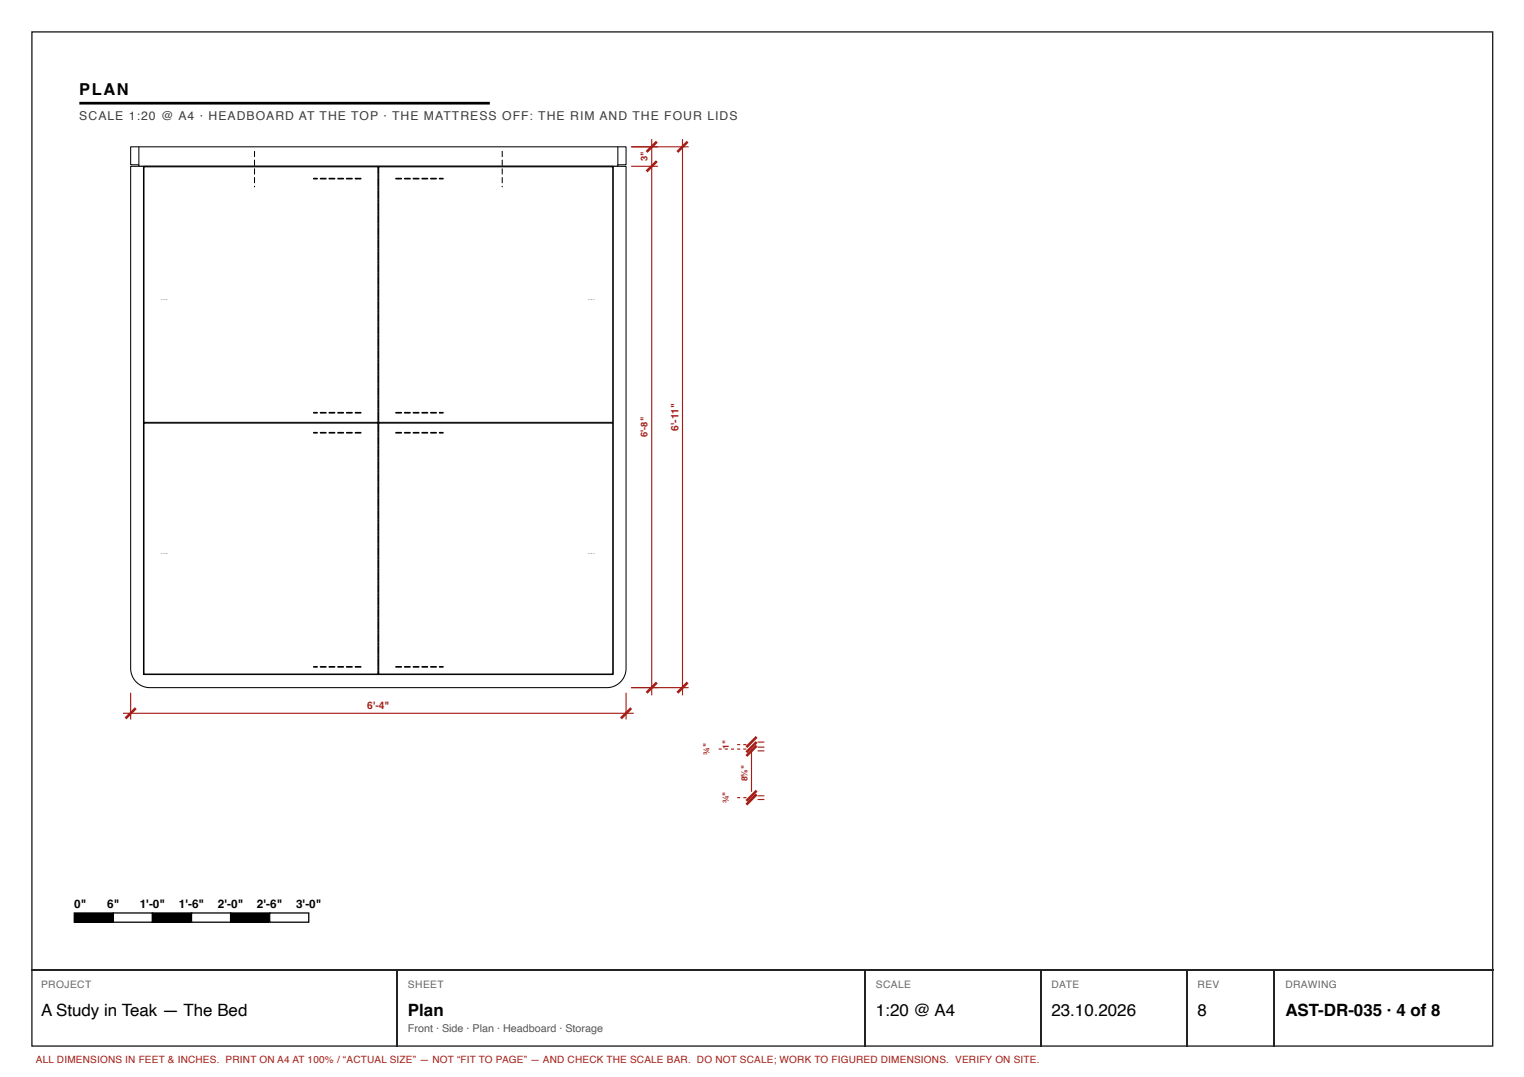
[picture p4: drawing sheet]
<svg xmlns="http://www.w3.org/2000/svg" width="297mm" height="210mm" viewBox="0 0 297 210" stroke-linecap="round" stroke-linejoin="round" font-family="sans-serif">
<path d="M6.2 6.2h284.7v197.7h-284.7z" fill="none" stroke="#222" stroke-width=".26"/>
<path d="M15.5 20.1h80" fill="none" stroke="#000" stroke-width=".52"/>
<path d="M25.5 28.6h96.5v3.5h-1.6v.3h-93.3v-.3h-1.6z" fill="#fff"/>
<path d="M25.5 28.6h96.5v3.5h-1.6v.3h-93.3v-.3h-1.6zM27.1 28.6v3.5M120.4 28.6v3.5" fill="none" stroke="#000" stroke-width=".2"/>
<path d="M25.5 32.4h96.5v97.9a3.7 3.7 0 0 1-3.7 3.7h-89.1a3.7 3.7 0 0 1-3.7-3.7z" fill="#fff"/>
<path d="M25.5 32.4h96.5v97.9a3.7 3.7 0 0 1-3.7 3.7h-89.1a3.7 3.7 0 0 1-3.7-3.7z" fill="none" stroke="#000" stroke-width=".2"/>
<path d="M28 32.4h91.5v99.1h-91.5z" fill="#fff"/>
<path d="M28 32.4h91.5v99.1h-91.5z" fill="none" stroke="#000" stroke-width=".2"/>
<path d="M28.1 32.5h45.6v49.8h-45.6z" fill="#fff"/>
<path d="M28.1 32.5h45.6v49.8h-45.6z" fill="none" stroke="#000" stroke-width=".2"/>
<path d="M28.1 82.5h45.6v48.9h-45.6z" fill="#fff"/>
<path d="M28.1 82.5h45.6v48.9h-45.6z" fill="none" stroke="#000" stroke-width=".2"/>
<path d="M73.8 32.5h45.6v49.8h-45.6z" fill="#fff"/>
<path d="M73.8 32.5h45.6v49.8h-45.6z" fill="none" stroke="#000" stroke-width=".2"/>
<path d="M73.8 82.5h45.6v48.9h-45.6z" fill="#fff"/>
<path d="M73.8 82.5h45.6v48.9h-45.6z" fill="none" stroke="#000" stroke-width=".2"/>
<g fill="#000">
<path d="M49.5 29.4l.2 .1-.1 1.1zM49.5 31.1l.2 .1-.1 1.1zM49.5 32.8l.2 .1-.1 1.1zM49.5 34.5l.2 .1-.1 1.1zM49.4 36.4a.15 .15 0 0 1 .3 0 .15 .15 0 0 1-.3 0z"/>
<path d="M69.2 34.7l1.1-.1a.16 .16 0 0 1 .2 .2 .16 .16 0 0 1-.2 .2h-1.1zM67.5 34.7l1.1-.1a.16 .16 0 0 1 .2 .2 .16 .16 0 0 1-.2 .2h-1.1zM65.8 34.7l1.1-.1a.16 .16 0 0 1 .2 .2 .16 .16 0 0 1-.2 .2h-1.1zM64.1 34.7l1.1-.1a.16 .16 0 0 1 .2 .2 .16 .16 0 0 1-.2 .2h-1.1zM62.4 34.7l1.1-.1a.16 .16 0 0 1 .2 .2 .16 .16 0 0 1-.2 .2h-1.1zM61 34.7l.8-.1a.16 .16 0 0 1 .2 .2 .16 .16 0 0 1-.2 .2h-.7z"/>
<path d="M73.7 32.3l.1 .1-.1 1.5zM73.7 34.1l.1 .1v.3h-.2zM73.7 34.7l.1 .1-.1 1.5zM73.7 36.5l.1 .1v.3h-.2zM73.7 37.1l.1 .1-.1 1.5zM73.7 38.9l.1 .1v.3h-.2zM73.7 39.5l.1 .1-.1 1.5zM73.7 41.3l.1 .1v.3l-.2-.1zM73.7 41.9l.1 .1-.1 1.5zM73.7 43.7l.1 .1v.3l-.2-.1zM73.7 44.3l.1 .1-.1 1.5zM73.7 46.1l.1 .1v.3l-.2-.1zM73.7 46.7l.1 .1-.1 1.5zM73.7 48.5l.1 .1v.3l-.2-.1zM73.7 49.1l.1 .1-.1 1.5zM73.7 50.9l.1 .1v.3l-.2-.1zM73.7 51.5l.1 .1-.1 1.5zM73.7 53.3l.1 .1v.3l-.2-.1zM73.7 53.9l.1 .1-.1 1.5zM73.7 55.7l.1 .1v.3l-.2-.1zM73.7 56.3l.1 .1-.1 1.5zM73.7 58.1l.1 .1v.3l-.2-.1zM73.7 58.7l.1 .1-.1 1.5zM73.7 60.5l.1 .1v.3l-.2-.1zM73.7 61.1l.1 .1-.1 1.5zM73.7 62.9l.1 .1v.3l-.2-.1zM73.7 63.5l.1 .1-.1 1.5zM73.7 65.3l.1 .1v.3l-.2-.1zM73.7 65.9l.1 .1-.1 1.5zM73.7 67.7l.1 .1v.3l-.2-.1zM73.7 68.3l.1 .1-.1 1.5zM73.7 70.1l.1 .1v.3l-.2-.1zM73.7 70.7l.1 .1-.1 1.5zM73.7 72.5l.1 .1v.3l-.2-.1zM73.7 73.1l.1 .1-.1 1.5zM73.7 74.9l.1 .1v.3l-.2-.1zM73.7 75.5l.1 .1-.1 1.5zM73.7 77.3l.1 .1v.3l-.2-.1zM73.7 77.9l.1 .1-.1 1.5zM73.7 79.7l.1 .1v.3l-.2-.1zM73.7 80.3l.1 .1-.1 1.5zM73.7 82.1l.1 .1v.3l-.2-.1zM73.7 82.7l.1 .1-.1 1.5zM73.7 84.5l.1 .1v.3l-.2-.1zM73.7 85.1l.1 .1-.1 1.5zM73.7 86.9l.1 .1v.3l-.2-.1zM73.7 87.5l.1 .1-.1 1.5zM73.7 89.3l.1 .1v.3l-.2-.1zM73.7 89.9l.1 .1-.1 1.5zM73.7 91.7l.1 .1v.3l-.2-.1zM73.7 92.3l.1 .1-.1 1.5zM73.7 94.1l.1 .1v.3l-.2-.1zM73.7 94.7l.1 .1-.1 1.5zM73.7 96.5l.1 .1v.3l-.2-.1zM73.7 97.1l.1 .1-.1 1.5zM73.7 98.9l.1 .1v.3l-.2-.1zM73.7 99.5l.1 .1-.1 1.5zM73.7 101.3l.1 .1v.3l-.2-.1zM73.7 101.9l.1 .1-.1 1.5zM73.7 103.7l.1 .1v.3l-.2-.1zM73.7 104.3l.1 .1-.1 1.5zM73.7 106.1l.1 .1v.3l-.2-.1zM73.7 106.7l.1 .1-.1 1.5zM73.7 108.5l.1 .1v.3l-.2-.1zM73.7 109.1l.1 .1-.1 1.5zM73.7 110.9l.1 .1v.3l-.2-.1zM73.7 111.5l.1 .1-.1 1.5zM73.7 113.3l.1 .1v.3l-.2-.1zM73.7 113.9l.1 .1-.1 1.5zM73.7 115.7l.1 .1v.3l-.2-.1zM73.7 116.3l.1 .1-.1 1.5zM73.7 118.1l.1 .1v.3l-.2-.1zM73.7 118.7l.1 .1-.1 1.5zM73.7 120.5l.1 .1v.3l-.2-.1zM73.7 121.1l.1 .1-.1 1.5zM73.7 122.9l.1 .1v.3l-.2-.1zM73.7 123.5l.1 .1-.1 1.5zM73.7 125.3l.1 .1v.3l-.2-.1zM73.7 125.9l.1 .1-.1 1.5zM73.7 127.7l.1 .1v.3l-.2-.1zM73.7 128.3l.1 .1-.1 1.5zM73.7 130.1l.1 .1v.3l-.2-.1zM73.7 130.7l.1 .1-.1 .8z"/>
<path d="M77.1 34.7l1.1-.1a.16 .16 0 0 1 .2 .2 .16 .16 0 0 1-.2 .2h-1.1zM78.8 34.7l1.1-.1a.16 .16 0 0 1 .2 .2 .16 .16 0 0 1-.2 .2h-1.1zM80.5 34.7l1.1-.1a.16 .16 0 0 1 .2 .2 .16 .16 0 0 1-.2 .2h-1.1zM82.2 34.7l1.1-.1a.16 .16 0 0 1 .2 .2 .16 .16 0 0 1-.2 .2h-1.1zM83.9 34.7l1.1-.1a.16 .16 0 0 1 .2 .2 .16 .16 0 0 1-.2 .2h-1.1zM85.6 34.7l.7-.1a.16 .16 0 0 1 .2 .2 .16 .16 0 0 1-.2 .2h-.7z"/>
<path d="M97.8 29.4l.2 .1-.1 1.1zM97.8 31.1l.2 .1-.1 1.1zM97.8 32.8l.2 .1-.1 1.1zM97.8 34.5l.2 .1-.1 1.1zM97.7 36.4a.15 .15 0 0 1 .3 0 .15 .15 0 0 1-.3 0z"/>
<path d="M69.2 80.3h1.1a.16 .16 0 0 1 .2 .1 .16 .16 0 0 1-.2 .2h-1.1zM67.5 80.3h1.1a.16 .16 0 0 1 .2 .1 .16 .16 0 0 1-.2 .2h-1.1zM65.8 80.3h1.1a.16 .16 0 0 1 .2 .1 .16 .16 0 0 1-.2 .2h-1.1zM64.1 80.3h1.1a.16 .16 0 0 1 .2 .1 .16 .16 0 0 1-.2 .2h-1.1zM62.4 80.3h1.1a.16 .16 0 0 1 .2 .1 .16 .16 0 0 1-.2 .2h-1.1zM61 80.3h.8a.16 .16 0 0 1 .2 .1 .16 .16 0 0 1-.2 .2h-.7z"/>
<path d="M69.2 84.2h1.1a.16 .16 0 0 1 .2 .1 .16 .16 0 0 1-.2 .2h-1.1zM67.5 84.2h1.1a.16 .16 0 0 1 .2 .1 .16 .16 0 0 1-.2 .2h-1.1zM65.8 84.2h1.1a.16 .16 0 0 1 .2 .1 .16 .16 0 0 1-.2 .2h-1.1zM64.1 84.2h1.1a.16 .16 0 0 1 .2 .1 .16 .16 0 0 1-.2 .2h-1.1zM62.4 84.2h1.1a.16 .16 0 0 1 .2 .1 .16 .16 0 0 1-.2 .2h-1.1zM61 84.2h.8a.16 .16 0 0 1 .2 .1 .16 .16 0 0 1-.2 .2h-.7z"/>
<path d="M77.1 80.3h1.1a.16 .16 0 0 1 .2 .1 .16 .16 0 0 1-.2 .2h-1.1zM78.8 80.3h1.1a.16 .16 0 0 1 .2 .1 .16 .16 0 0 1-.2 .2h-1.1zM80.5 80.3h1.1a.16 .16 0 0 1 .2 .1 .16 .16 0 0 1-.2 .2h-1.1zM82.2 80.3h1.1a.16 .16 0 0 1 .2 .1 .16 .16 0 0 1-.2 .2h-1.1zM83.9 80.3h1.1a.16 .16 0 0 1 .2 .1 .16 .16 0 0 1-.2 .2h-1.1zM85.6 80.3h.7a.16 .16 0 0 1 .2 .1 .16 .16 0 0 1-.2 .2h-.7z"/>
<path d="M77.1 84.2h1.1a.16 .16 0 0 1 .2 .1 .16 .16 0 0 1-.2 .2h-1.1zM78.8 84.2h1.1a.16 .16 0 0 1 .2 .1 .16 .16 0 0 1-.2 .2h-1.1zM80.5 84.2h1.1a.16 .16 0 0 1 .2 .1 .16 .16 0 0 1-.2 .2h-1.1zM82.2 84.2h1.1a.16 .16 0 0 1 .2 .1 .16 .16 0 0 1-.2 .2h-1.1zM83.9 84.2h1.1a.16 .16 0 0 1 .2 .1 .16 .16 0 0 1-.2 .2h-1.1zM85.6 84.2h.7a.16 .16 0 0 1 .2 .1 .16 .16 0 0 1-.2 .2h-.7z"/>
<path d="M69.2 129.8h1.1a.16 .16 0 0 1 .2 .2 .16 .16 0 0 1-.2 .1h-1.1zM67.5 129.8h1.1a.16 .16 0 0 1 .2 .2 .16 .16 0 0 1-.2 .1h-1.1zM65.8 129.8h1.1a.16 .16 0 0 1 .2 .2 .16 .16 0 0 1-.2 .1h-1.1zM64.1 129.8h1.1a.16 .16 0 0 1 .2 .2 .16 .16 0 0 1-.2 .1h-1.1zM62.4 129.8h1.1a.16 .16 0 0 1 .2 .2 .16 .16 0 0 1-.2 .1h-1.1zM61 129.8h.8a.16 .16 0 0 1 .2 .2 .16 .16 0 0 1-.2 .1h-.7z"/>
<path d="M77.1 129.8h1.1a.16 .16 0 0 1 .2 .2 .16 .16 0 0 1-.2 .1h-1.1zM78.8 129.8h1.1a.16 .16 0 0 1 .2 .2 .16 .16 0 0 1-.2 .1h-1.1zM80.5 129.8h1.1a.16 .16 0 0 1 .2 .2 .16 .16 0 0 1-.2 .1h-1.1zM82.2 129.8h1.1a.16 .16 0 0 1 .2 .2 .16 .16 0 0 1-.2 .1h-1.1zM83.9 129.8h1.1a.16 .16 0 0 1 .2 .2 .16 .16 0 0 1-.2 .1h-1.1zM85.6 129.8h.7a.16 .16 0 0 1 .2 .2 .16 .16 0 0 1-.2 .1h-.7z"/>
</g>
<g fill="none" stroke="#a51d17" stroke-width=".22">
<path d="M123 28.6h11.2M123 32.4h5.2M127 27.1v108.4M133 27.1v108.4M24 139h99.5M25.5 135v5.2M122 135v5.2M123 134h11.2M146.5 146.1v8.2M147.7 155.8h1.3M147.7 155.1h1.3M147.7 146.3h1.3"/>
<path d="M147.7 145.6h1.3M147.7 144.6h1.3"/>
</g>
<path d="M128 27.6l-2 2M128 31.4l-2 2M134 27.6l-2 2M26.5 138l-2 2M123 138l-2 2M128 133l-2 2M134 133l-2 2M147.5 154.8l-2 2M147.5 154.1l-2 2M147.5 145.3l-2 2M147.5 144.6l-2 2M147.5 143.6l-2 2" fill="none" stroke="#a51d17" stroke-width=".51"/>
<g fill="#a51d17">
<path d="M144.9 155.3h.6v.3h-.6zM143.7 155.3h.6v.3h-.6z"/>
<path d="M144.9 145.9h.6v.2h-.6zM143.7 145.9h.6v.2h-.6zM142.5 145.9h.6v.2h-.6zM141.3 145.9h.6v.2h-.6zM140.1 145.9h.6v.2h-.6z"/>
<path d="M144.9 145h.6v.2h-.6zM143.7 145h.6v.2h-.6z"/>
</g>
<path d="M14.5 177.9h7.6v1.8h-7.6z" fill="#000"/>
<path d="M14.5 177.9h7.6v1.8h-7.6z" fill="none" stroke="#000" stroke-width=".25"/>
<path d="M22.1 177.9h7.6v1.8h-7.6z" fill="#fff"/>
<path d="M22.1 177.9h7.6v1.8h-7.6zM29.7 177.9h7.6v1.8h-7.6z" fill="none" stroke="#000" stroke-width=".25"/>
<path d="M29.7 177.9h7.6v1.8h-7.6z" fill="#000"/>
<path d="M37.3 177.9h7.6v1.8h-7.6z" fill="#fff"/>
<path d="M37.3 177.9h7.6v1.8h-7.6zM44.9 177.9h7.7v1.8h-7.7z" fill="none" stroke="#000" stroke-width=".25"/>
<path d="M44.9 177.9h7.7v1.8h-7.7z" fill="#000"/>
<path d="M52.6 177.9h7.6v1.8h-7.6z" fill="#fff"/>
<path d="M52.6 177.9h7.6v1.8h-7.6z" fill="none" stroke="#000" stroke-width=".25"/>
<path d="M6.1 189h284.9M77.4 189.2v14.8M168.7 189.2v14.8M202.8 189.2v14.8M231.4 189.2v14.8M248.3 189.2v14.8" fill="none" stroke="#222" stroke-width=".26"/>
<g font-size="3.3">
<text x="8" y="197.9">A Study in Teak — The Bed</text>
<text x="79.5" y="197.9">Plan</text>
<text x="170.7" y="197.9">1:20 @ A4</text>
<text x="204.9" y="197.9">23.10.2026</text>
<text x="233.4" y="197.9">8</text>
<text x="250.5" y="197.9">AST-DR-035 · 4 of 8</text>
</g>
<text font-size="3.2" x="15.5" y="18.6">PLAN</text>
<text font-size="2.4" fill="#3d3d3d" x="15.5" y="23.4">SCALE 1:20 @ A4 · HEADBOARD AT THE TOP · THE MATTRESS OFF: THE RIM AND THE FOUR LIDS</text>
<g font-size="2.3">
<text x="14.5" y="176.9">0&quot;</text>
<text x="20.9" y="176.9">6&quot;</text>
<text x="27.2" y="176.9">1'-0&quot;</text>
<text x="34.8" y="176.9">1'-6&quot;</text>
<text x="42.5" y="176.9">2'-0&quot;</text>
<text x="50.1" y="176.9">2'-6&quot;</text>
<text x="57.7" y="176.9">3'-0&quot;</text>
</g>
<text font-size="2.1" fill="#555" x="79.5" y="201.1">Front · Side · Plan · Headboard · Storage</text>
<g font-size="2" fill="#a51d17">
<text x="132.2" y="84" transform="rotate(-90 132.2 84)">6'-11&quot;</text>
<text x="71.6" y="138.2">6'-4&quot;</text>
</g>
<g font-size="2" fill="#666">
<text x="8" y="192.6">PROJECT</text>
<text x="79.5" y="192.6">SHEET</text>
<text x="170.7" y="192.6">SCALE</text>
<text x="204.9" y="192.6">DATE</text>
<text x="233.4" y="192.6">REV</text>
<text x="250.5" y="192.6">DRAWING</text>
</g>
<text font-size="1.9" fill="#a51d17" x="7" y="207.2">ALL DIMENSIONS IN FEET &amp; INCHES. PRINT ON A4 AT 100% / “ACTUAL SIZE” — NOT “FIT TO PAGE” — AND CHECK THE SCALE BAR. DO NOT SCALE; WORK TO FIGURED DIMENSIONS. VERIFY ON SITE.</text>
<g font-size="1.8" fill="#a51d17">
<text x="126.2" y="31.5" transform="rotate(-90 126.2 31.5)">3&quot;</text>
<text x="126.2" y="85.2" transform="rotate(-90 126.2 85.2)">6'-8&quot;</text>
</g>
<g font-size="1.7" fill="#a51d17">
<text x="138.3" y="147.1" transform="rotate(-90 138.3 147.1)">¾&quot;</text>
<text x="142.1" y="146" transform="rotate(-90 142.1 146)">1&quot;</text>
<text x="145.7" y="152.3" transform="rotate(-90 145.7 152.3)">8⅝&quot;</text>
<text x="142.1" y="156.5" transform="rotate(-90 142.1 156.5)">¾&quot;</text>
</g>
<g font-size=".3">
<text x="31.5" y="58.4">L</text>
<text x="31.8" y="58.4">I</text>
<text x="32.1" y="58.4">F</text>
<text x="32.5" y="58.4">T</text>
<text x="114.7" y="58.4">L</text>
<text x="115" y="58.4">I</text>
<text x="115.3" y="58.4">F</text>
<text x="115.7" y="58.4">T</text>
<text x="31.5" y="107.9">L</text>
<text x="31.8" y="107.9">I</text>
<text x="32.1" y="107.9">F</text>
<text x="32.5" y="107.9">T</text>
<text x="114.7" y="107.9">L</text>
<text x="115" y="107.9">I</text>
<text x="115.3" y="107.9">F</text>
<text x="115.7" y="107.9">T</text>
</g>
</svg>
